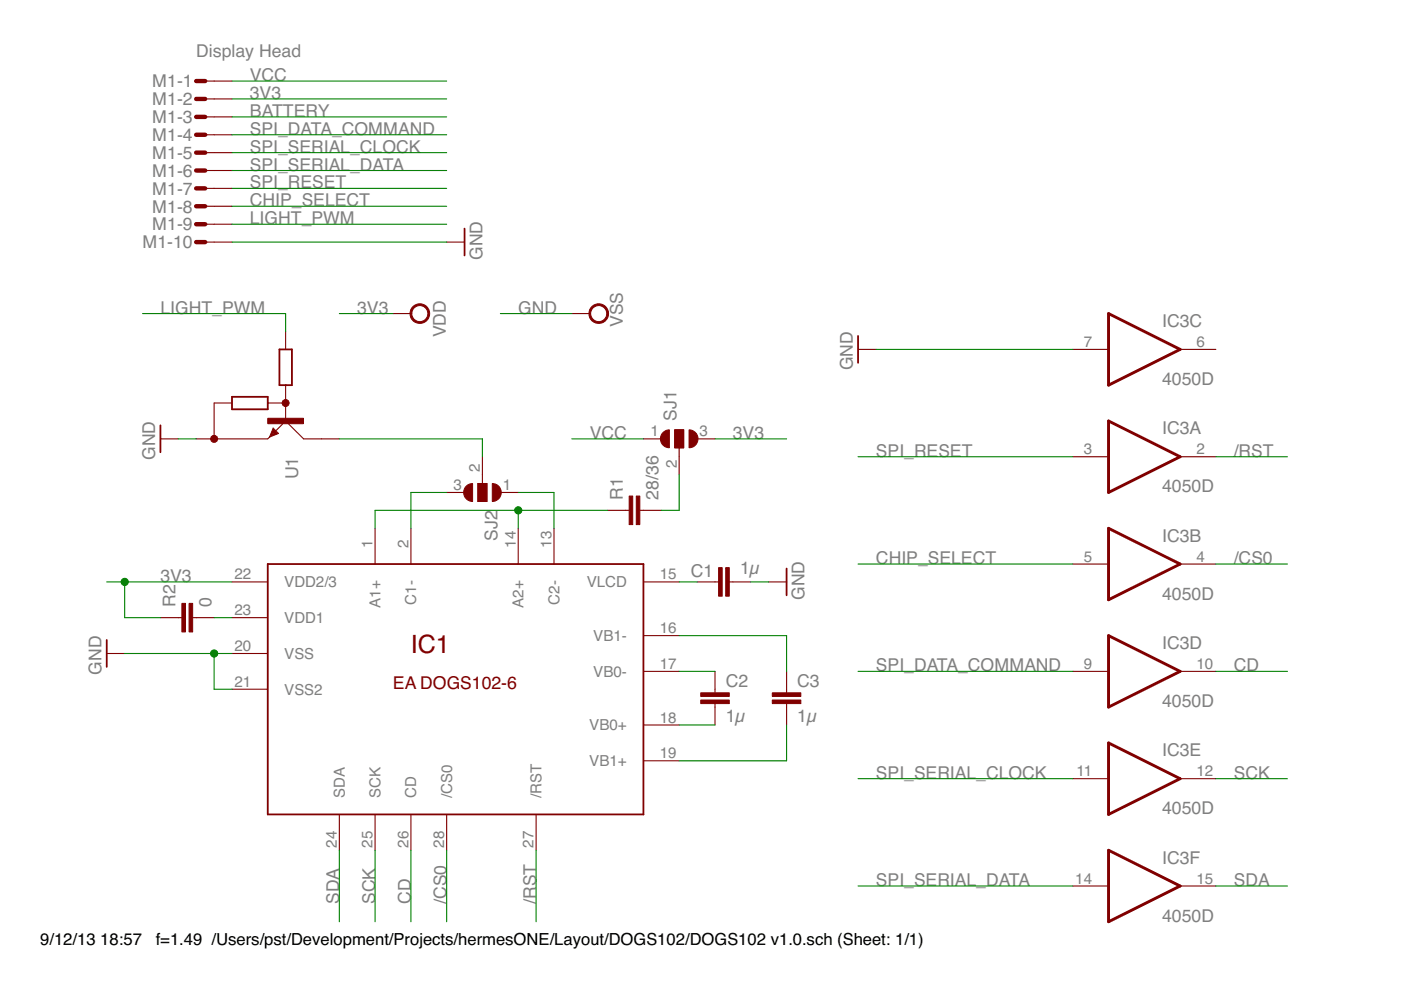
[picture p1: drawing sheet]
<svg xmlns="http://www.w3.org/2000/svg" width="297mm" height="210mm" viewBox="0 0 297 210" stroke-linecap="round" stroke-linejoin="round" font-family="sans-serif">
<g fill="#800000" stroke="#800000" stroke-width=".38">
<path d="M56.8 119.6v53.1z"/>
<path d="M56.8 172.7h79.6z"/>
<path d="M136.4 119.6v53.1z"/>
<path d="M56.8 119.6h79.6z"/>
<path d="M22.6 135.7v5.7z"/>
<path d="M166.8 120.5v5.7z"/>
<path d="M98.5 48.5v5.7z"/>
<path d="M58 91.1l-.5 1.1z"/>
<path d="M57.7 92.3l1-.4z"/>
<path d="M58.1 91.3l.5 .5z"/>
<path d="M57.9 91.5l.4 .4z"/>
<path d="M61.9 74.1v7.6z"/>
<path d="M59.2 74.1h2.7z"/>
<path d="M59.2 74.1v7.6z"/>
<path d="M59.2 81.7h1.4z"/>
<path d="M60.6 81.7h1.3z"/>
<path d="M49.2 84.1h7.6z"/>
<path d="M49.2 84.1v2.7z"/>
<path d="M49.2 86.8h7.6z"/>
<path d="M56.8 85.4v1.4z"/>
<path d="M56.8 84.1v1.3z"/>
<path d="M34 90.2v5.7z"/>
<path d="M181.9 71.2v5.7z"/>
</g>
<g fill="#800000" stroke="#800000" stroke-width=".23">
<path d="M49.2 131h7.6z"/>
<path d="M49.2 123.4h7.6z"/>
<path d="M49.2 146.1h7.6z"/>
<path d="M49.2 138.6h7.6z"/>
<path d="M136.4 123.4h7.6z"/>
<path d="M136.4 134.8h7.6z"/>
<path d="M136.4 142.3h7.6z"/>
<path d="M136.4 153.7h7.6z"/>
<path d="M136.4 161.3h7.6z"/>
<path d="M71.9 172.7v7.6z"/>
<path d="M79.5 172.7v7.6z"/>
<path d="M87.1 172.7v7.6z"/>
<path d="M94.7 172.7v7.6z"/>
<path d="M113.7 172.7v7.6z"/>
<path d="M79.5 112v7.6z"/>
<path d="M87.1 112v7.6z"/>
<path d="M109.9 112v7.6z"/>
<path d="M117.5 112v7.6z"/>
<path d="M22.6 138.6h3.8z"/>
<path d="M45.4 17.2h3.8z"/>
<path d="M43.5 17.2h1.9z"/>
<path d="M45.4 21h3.8z"/>
<path d="M43.5 21h1.9z"/>
<path d="M45.4 24.8h3.8z"/>
<path d="M43.5 24.8h1.9z"/>
<path d="M45.4 28.6h3.8z"/>
<path d="M43.5 28.6h1.9z"/>
<path d="M45.4 32.4h3.8z"/>
<path d="M43.5 32.4h1.9z"/>
<path d="M45.4 36.2h3.8z"/>
<path d="M43.5 36.2h1.9z"/>
<path d="M45.4 39.9h3.8z"/>
<path d="M43.5 39.9h1.9z"/>
<path d="M45.4 43.7h3.8z"/>
<path d="M43.5 43.7h1.9z"/>
<path d="M45.4 47.5h3.8z"/>
<path d="M43.5 47.5h1.9z"/>
<path d="M45.4 51.3h3.8z"/>
<path d="M43.5 51.3h1.9z"/>
<path d="M147.8 123.4h3.8z"/>
<path d="M155.4 123.4h3.8z"/>
<path d="M151.6 123.4h.8z"/>
<path d="M154.6 123.4h.8z"/>
<path d="M151.6 142.3v3.8z"/>
<path d="M151.6 149.9v3.8z"/>
<path d="M151.6 146.1v.8z"/>
<path d="M151.6 149.2v.7z"/>
<path d="M166.8 142.3v3.8z"/>
<path d="M166.8 149.9v3.8z"/>
<path d="M166.8 146.1v.8z"/>
<path d="M166.8 149.2v.7z"/>
<path d="M163 123.4h3.8z"/>
<path d="M94.7 51.3h3.8z"/>
<path d="M83.3 66.5h3.8z"/>
<path d="M121.2 66.5h3.9z"/>
<path d="M64.4 93h3.8z"/>
<path d="M60.6 89.3l3.8 3.7z"/>
<path d="M60.6 89.3l-3.5 3.4z"/>
<path d="M57.1 92.7l-.3 .3z"/>
<path d="M60.6 85.4v3.9z"/>
<path d="M60.6 70.3v3.8z"/>
<path d="M68.2 93h3.7z"/>
<path d="M41.6 93h3.8z"/>
<path d="M60.6 81.7v3.7z"/>
<path d="M45.4 85.4h3.8z"/>
<path d="M45.4 85.4v7.6z"/>
<path d="M45.4 93h11.4z"/>
<path d="M56.8 85.4h3.8z"/>
<path d="M34 93h3.8z"/>
<path d="M128.8 108.2h3.8z"/>
<path d="M136.4 108.2h3.8z"/>
<path d="M132.6 108.2h.8z"/>
<path d="M135.7 108.2h.7z"/>
<path d="M147.8 93h3.8z"/>
<path d="M136.4 93h3.8z"/>
<path d="M144.9 91.1v3.8z"/>
<path d="M144 94.9h.9z"/>
<path d="M143.1 94.9h.9z"/>
<path d="M143.1 91.1v3.8z"/>
<path d="M144 96.8v3.8z"/>
<path d="M143.1 91.1h1.8z"/>
<path d="M144 94.9v1.9z"/>
<path d="M94.7 104.4h3.8z"/>
<path d="M106.1 104.4h3.8z"/>
<path d="M101.3 102.5v3.8z"/>
<path d="M101.3 102.5h1z"/>
<path d="M102.3 102.5h.9z"/>
<path d="M103.2 102.5v3.8z"/>
<path d="M102.3 96.8v3.8z"/>
<path d="M101.3 106.3h1.9z"/>
<path d="M102.3 100.6v1.9z"/>
<path d="M250.2 96.8h7.6z"/>
<path d="M227.5 96.8h7.5z"/>
<path d="M250.2 119.6h7.6z"/>
<path d="M227.5 119.6h7.5z"/>
<path d="M250.2 74.1h7.6z"/>
<path d="M227.5 74.1h7.5z"/>
<path d="M250.2 142.3h7.6z"/>
<path d="M227.5 142.3h7.5z"/>
<path d="M250.2 165.1h7.6z"/>
<path d="M227.5 165.1h7.5z"/>
<path d="M250.2 187.9h7.6z"/>
<path d="M227.5 187.9h7.5z"/>
<path d="M34 131h3.8z"/>
<path d="M41.6 131h3.8z"/>
<path d="M37.8 131h.8z"/>
<path d="M40.9 131h.7z"/>
<path d="M181.9 74.1h3.8z"/>
</g>
<g fill="#800000" stroke="#800000" stroke-width=".93">
<path d="M41.6 17.2h1.9z"/>
<path d="M41.6 21h1.9z"/>
<path d="M41.6 24.8h1.9z"/>
<path d="M41.6 28.6h1.9z"/>
<path d="M41.6 32.4h1.9z"/>
<path d="M41.6 36.2h1.9z"/>
<path d="M41.6 39.9h1.9z"/>
<path d="M41.6 43.7h1.9z"/>
<path d="M41.6 47.5h1.9z"/>
<path d="M41.6 51.3h1.9z"/>
</g>
<g fill="#800000" stroke="#800000" stroke-width=".21">
<path d="M153.9 120.4h.7v6h-.7z"/>
<path d="M152.4 120.4h.7v6h-.7z"/>
<path d="M148.6 148.4h6v.8h-6z"/>
<path d="M148.6 146.9h6v.8h-6z"/>
<path d="M163.7 148.4h6.1v.8h-6.1z"/>
<path d="M163.7 146.9h6.1v.8h-6.1z"/>
<path d="M56.8 88.7h7.5v1.1h-7.5z"/>
<path d="M134.9 105.2h.8v6h-.8z"/>
<path d="M133.4 105.2h.8v6h-.8z"/>
<path d="M143 91.1h1.9v3.9h-1.9z"/>
<path d="M101.3 102.5h1.9v3.8h-1.9z"/>
<path d="M40.1 127.9h.8v6.1h-.8z"/>
<path d="M38.6 127.9h.7v6.1h-.7z"/>
</g>
<g fill="#800000" stroke="#800000" stroke-width=".21">
<path d="M57.1 92.7l2-.8z"/>
<path d="M57.9 90.8l1.2 1.1z"/>
<path d="M57.9 90.8l-.8 1.9z"/>
<path d="M87.6 64.9a2.09 2.09 0 0 1 3.3 .6 2.09 2.09 0 0 1-1.4 3 2.09 2.09 0 0 1-2.6-2h.4a1.71 1.71 0 0 1 2.5-1.4 1.71 1.71 0 0 1 .2 2.9 1.71 1.71 0 0 1-2.7-1.2v-.3h-.4a2.02 2.02 0 0 1 .7-1.6z" fill-rule="evenodd"/>
<path d="M125.5 64.9a2.09 2.09 0 0 1 3.3 .6 2.09 2.09 0 0 1-1.3 3 2.09 2.09 0 0 1-2.6-2h.3a1.71 1.71 0 0 1 2.5-1.6 1.71 1.71 0 0 1 .3 2.9 1.71 1.71 0 0 1-2.7-1l-.1-.3h-.3a2.02 2.02 0 0 1 .6-1.6z" fill-rule="evenodd"/>
<path d="M146.1 91.1a1.89 1.89 0 0 1 1.9 1.9 1.89 1.89 0 0 1-1.9 1.9z" fill-rule="evenodd"/>
<path d="M140.7 91.6l.6-.4 .6-.1v3.8a1.89 1.89 0 0 1-1.8-1.2 1.89 1.89 0 0 1 .6-2.1z" fill-rule="evenodd"/>
<path d="M98.9 103l.7-.4 .6-.1v3.8a1.9 1.9 0 0 1-1.8-1.2 1.9 1.9 0 0 1 .5-2.1z" fill-rule="evenodd"/>
<path d="M104.4 102.5a1.89 1.89 0 0 1 1.9 1.9 1.89 1.89 0 0 1-1.9 1.9z" fill-rule="evenodd"/>
<circle cx="60.6" cy="85.5" r=".76"/>
<circle cx="45.4" cy="93.1" r=".76"/>
</g>
<g fill="#800000" stroke="#800000" stroke-width=".61">
<path d="M235 104.4l15.2-7.6z"/>
<path d="M235 89.3l15.2 7.5z"/>
<path d="M235 89.3v15.1z"/>
<path d="M235 127.2l15.2-7.6z"/>
<path d="M235 112l15.2 7.6z"/>
<path d="M235 112v15.2z"/>
<path d="M235 81.7l15.2-7.6z"/>
<path d="M235 66.5l15.2 7.6z"/>
<path d="M235 66.5v15.2z"/>
<path d="M235 149.9l15.2-7.6z"/>
<path d="M235 134.8l15.2 7.5z"/>
<path d="M235 134.8v15.1z"/>
<path d="M235 172.7l15.2-7.6z"/>
<path d="M235 157.5l15.2 7.6z"/>
<path d="M235 157.5v15.2z"/>
<path d="M235 195.4l15.2-7.5z"/>
<path d="M235 180.3l15.2 7.6z"/>
<path d="M235 180.3v15.1z"/>
</g>
<g fill="#008000" stroke="#008000" stroke-width=".23">
<path d="M49.2 21h45.5z"/>
<path d="M71.9 66.5h11.4z"/>
<path d="M151.6 93h15.2z"/>
<path d="M26.4 123.4h22.8z"/>
<path d="M26.4 131h7.6z"/>
<path d="M26.4 123.4v7.6z"/>
<path d="M22.6 123.4h3.8z"/>
<path d="M45.4 146.1h3.8z"/>
<path d="M45.4 138.6v7.5z"/>
<path d="M45.4 138.6h3.8z"/>
<path d="M26.4 138.6h19z"/>
<path d="M159.2 123.4h3.8z"/>
<path d="M49.2 51.3h45.5z"/>
<path d="M106.1 66.5h15.1z"/>
<path d="M37.8 93h3.8z"/>
<path d="M185.7 74.1h41.8z"/>
<path d="M144 142.3h7.6z"/>
<path d="M144 153.7h7.6z"/>
<path d="M144 161.3h22.8z"/>
<path d="M166.8 153.7v7.6z"/>
<path d="M144 134.8h22.8z"/>
<path d="M166.8 134.8v7.5z"/>
<path d="M144 123.4h3.8z"/>
<path d="M49.2 17.2h45.5z"/>
<path d="M121.2 93h15.2z"/>
<path d="M49.2 24.8h45.5z"/>
<path d="M49.2 28.6h45.5z"/>
<path d="M181.9 142.3h45.6z"/>
<path d="M49.2 32.4h45.5z"/>
<path d="M181.9 165.1h45.6z"/>
<path d="M49.2 36.2h45.5z"/>
<path d="M181.9 187.9h45.6z"/>
<path d="M49.2 43.7h45.5z"/>
<path d="M181.9 119.6h45.6z"/>
<path d="M49.2 39.9h45.5z"/>
<path d="M181.9 96.8h45.6z"/>
<path d="M49.2 47.5h45.5z"/>
<path d="M60.6 66.5v3.8z"/>
<path d="M30.2 66.5h30.4z"/>
<path d="M94.7 180.3v15.1z"/>
<path d="M257.8 119.6h15.2z"/>
<path d="M113.7 180.3v15.1z"/>
<path d="M257.8 96.8h15.2z"/>
<path d="M71.9 180.3v15.1z"/>
<path d="M257.8 187.9h15.2z"/>
<path d="M79.5 180.3v15.1z"/>
<path d="M257.8 165.1h15.2z"/>
<path d="M87.1 180.3v15.1z"/>
<path d="M257.8 142.3h15.2z"/>
<path d="M79.5 108.2v3.8z"/>
<path d="M79.5 108.2h30.4z"/>
<path d="M109.9 108.2v3.8z"/>
<path d="M109.9 108.2h18.9z"/>
<path d="M87.1 104.4v7.6z"/>
<path d="M87.1 104.4h7.6z"/>
<path d="M140.2 108.2h3.8z"/>
<path d="M144 100.6v7.6z"/>
<path d="M117.5 104.4v7.6z"/>
<path d="M109.9 104.4h7.6z"/>
<path d="M102.3 93v3.8z"/>
<path d="M71.9 93h30.4z"/>
<path d="M45.4 131h3.8z"/>
</g>
<g fill="#008000" stroke="#008000" stroke-width=".21">
<circle cx="26.4" cy="123.4" r=".76"/>
<circle cx="45.4" cy="138.6" r=".76"/>
<circle cx="109.9" cy="108.2" r=".76"/>
</g>
<text font-size="5.4" fill="#800000" x="87.1" y="138.6">IC1</text>
<g font-size="3.7" fill="#808080">
<text x="41.6" y="12.1">Display Head</text>
<text x="53" y="17.2">VCC</text>
<text x="32.3" y="18.5">M1-1</text>
<text x="32.3" y="22.3">M1-2</text>
<text x="53" y="21">3V3</text>
<text x="32.3" y="26.1">M1-3</text>
<text x="32.3" y="29.9">M1-4</text>
<text x="53" y="24.8">BATTERY</text>
<text x="53" y="28.6">SPI_DATA_COMMAND</text>
<text x="32.3" y="33.7">M1-5</text>
<text x="53" y="32.4">SPI_SERIAL_CLOCK</text>
<text x="32.3" y="37.5">M1-6</text>
<text x="32.3" y="41.3">M1-7</text>
<text x="53" y="36.2">SPI_SERIAL_DATA</text>
<text x="53" y="39.9">SPI_RESET</text>
<text x="32.3" y="45.1">M1-8</text>
<text x="53" y="43.7">CHIP_SELECT</text>
<text x="53" y="47.5">LIGHT_PWM</text>
<text x="30.2" y="52.6">M1-10</text>
<text x="32.3" y="48.9">M1-9</text>
<text x="102.3" y="55.1" transform="rotate(-90 102.3 55.1)">GND</text>
<text x="34" y="66.5">LIGHT_PWM</text>
<text x="75.7" y="66.5">3V3</text>
<text x="94.5" y="71.5" transform="rotate(-90 94.5 71.5)">VDD</text>
<text x="109.9" y="66.5">GND</text>
<text x="132.1" y="69.3" transform="rotate(-90 132.1 69.3)">VSS</text>
<text x="246.4" y="69.3">IC3C</text>
<text x="180.8" y="78.5" transform="rotate(-90 180.8 78.5)">GND</text>
<text x="246.4" y="81.7">4050D</text>
<text x="143.4" y="89.2" transform="rotate(-90 143.4 89.2)">SJ1</text>
<text x="125" y="93">VCC</text>
<text x="155.4" y="93">3V3</text>
<text x="246.4" y="92.1">IC3A</text>
<text x="32.9" y="97.5" transform="rotate(-90 32.9 97.5)">GND</text>
<text x="63.2" y="101.6" transform="rotate(-90 63.2 101.6)">U1</text>
<text x="185.7" y="96.8">SPI_RESET</text>
<text x="261.6" y="96.8">/RST</text>
<text x="132.1" y="105.9" transform="rotate(-90 132.1 105.9)">R1</text>
<text x="139.6" y="105.9" transform="rotate(-90 139.6 105.9)">28/36</text>
<text x="246.4" y="104.4">4050D</text>
<text x="105.5" y="114.6" transform="rotate(-90 105.5 114.6)">SJ2</text>
<text x="185.7" y="119.6">CHIP_SELECT</text>
<text x="246.4" y="114.8">IC3B</text>
<text x="261.6" y="119.6">/CS0</text>
<text x="34" y="123.4">3V3</text>
<text x="146.5" y="122.4">C1</text>
<text x="156.9" y="121.7">1µ</text>
<text x="37.2" y="128.7" transform="rotate(-90 37.2 128.7)">R2</text>
<text x="44.8" y="128.7" transform="rotate(-90 44.8 128.7)">0</text>
<text x="170.6" y="127.2" transform="rotate(-90 170.6 127.2)">GND</text>
<text x="246.4" y="127.2">4050D</text>
<text x="246.4" y="137.6">IC3D</text>
<text x="21.5" y="143" transform="rotate(-90 21.5 143)">GND</text>
<text x="185.7" y="142.3">SPI_DATA_COMMAND</text>
<text x="261.6" y="142.3">CD</text>
<text x="153.9" y="145.6">C2</text>
<text x="169" y="145.6">C3</text>
<text x="246.4" y="149.9">4050D</text>
<text x="153.9" y="153.2">1µ</text>
<text x="169" y="153.2">1µ</text>
<text x="246.4" y="160.4">IC3E</text>
<text x="185.7" y="165.1">SPI_SERIAL_CLOCK</text>
<text x="261.6" y="165.1">SCK</text>
<text x="246.4" y="172.7">4050D</text>
<text x="246.4" y="183.1">IC3F</text>
<text x="71.9" y="191.6" transform="rotate(-90 71.9 191.6)">SDA</text>
<text x="79.5" y="191.6" transform="rotate(-90 79.5 191.6)">SCK</text>
<text x="87.1" y="191.6" transform="rotate(-90 87.1 191.6)">CD</text>
<text x="94.7" y="191.6" transform="rotate(-90 94.7 191.6)">/CS0</text>
<text x="113.7" y="191.6" transform="rotate(-90 113.7 191.6)">/RST</text>
<text x="185.7" y="187.9">SPI_SERIAL_DATA</text>
<text x="261.6" y="187.9">SDA</text>
<text x="246.4" y="195.4">4050D</text>
</g>
<text font-size="3.7" fill="#800000" x="83.3" y="146.1">EA DOGS102-6</text>
<g font-size="3.5">
<text x="8.5" y="200.4">9/12/13</text>
<text x="21.3" y="200.4">18:57</text>
<text x="33" y="200.4">f=1.49 /Users/pst/Development/Projects/hermesONE/Layout/DOGS102/DOGS102 v1.0.sch (Sheet: 1/1)</text>
</g>
<g font-size="3.2" fill="#808080">
<text x="229.8" y="73.5">7</text>
<text x="253.7" y="73.5">6</text>
<text x="137.9" y="92.5">1</text>
<text x="148.3" y="92.5">3</text>
<text x="101.8" y="100.1" transform="rotate(-90 101.8 100.1)">2</text>
<text x="143.5" y="99.1" transform="rotate(-90 143.5 99.1)">2</text>
<text x="229.8" y="96.3">3</text>
<text x="253.7" y="96.3">2</text>
<text x="96.2" y="103.9">3</text>
<text x="106.6" y="103.9">1</text>
<text x="79" y="116.1" transform="rotate(-90 79 116.1)">1</text>
<text x="86.6" y="116.1" transform="rotate(-90 86.6 116.1)">2</text>
<text x="109.3" y="116.1" transform="rotate(-90 109.3 116.1)">14</text>
<text x="116.9" y="116.1" transform="rotate(-90 116.9 116.1)">13</text>
<text x="229.8" y="119.1">5</text>
<text x="253.7" y="119.1">4</text>
<text x="49.7" y="122.9">22</text>
<text x="60.3" y="124.5">VDD2/3</text>
<text x="124.4" y="124.5">VLCD</text>
<text x="139.9" y="122.9">15</text>
<text x="49.7" y="130.4">23</text>
<text x="80.7" y="128.9" transform="rotate(-90 80.7 128.9)">A1+</text>
<text x="88.3" y="128.2" transform="rotate(-90 88.3 128.2)">C1-</text>
<text x="111" y="128.9" transform="rotate(-90 111 128.9)">A2+</text>
<text x="118.6" y="128.2" transform="rotate(-90 118.6 128.2)">C2-</text>
<text x="60.3" y="132.1">VDD1</text>
<text x="125.8" y="135.9">VB1-</text>
<text x="139.9" y="134.2">16</text>
<text x="49.7" y="138">20</text>
<text x="60.3" y="139.7">VSS</text>
<text x="125.8" y="143.5">VB0-</text>
<text x="139.9" y="141.8">17</text>
<text x="229.8" y="141.8">9</text>
<text x="253.7" y="141.8">10</text>
<text x="49.7" y="145.6">21</text>
<text x="60.3" y="147.3">VSS2</text>
<text x="124.9" y="154.9">VB0+</text>
<text x="139.9" y="153.2">18</text>
<text x="139.9" y="160.8">19</text>
<text x="124.9" y="162.5">VB1+</text>
<text x="228.2" y="164.6">11</text>
<text x="253.7" y="164.6">12</text>
<text x="73.1" y="169.2" transform="rotate(-90 73.1 169.2)">SDA</text>
<text x="80.7" y="169.2" transform="rotate(-90 80.7 169.2)">SCK</text>
<text x="88.3" y="169.2" transform="rotate(-90 88.3 169.2)">CD</text>
<text x="95.8" y="169.2" transform="rotate(-90 95.8 169.2)">/CS0</text>
<text x="114.8" y="169.2" transform="rotate(-90 114.8 169.2)">/RST</text>
<text x="71.4" y="179.7" transform="rotate(-90 71.4 179.7)">24</text>
<text x="79" y="179.7" transform="rotate(-90 79 179.7)">25</text>
<text x="86.6" y="179.7" transform="rotate(-90 86.6 179.7)">26</text>
<text x="94.2" y="179.7" transform="rotate(-90 94.2 179.7)">28</text>
<text x="113.1" y="179.7" transform="rotate(-90 113.1 179.7)">27</text>
<text x="228" y="187.3">14</text>
<text x="253.7" y="187.3">15</text>
</g>
</svg>
